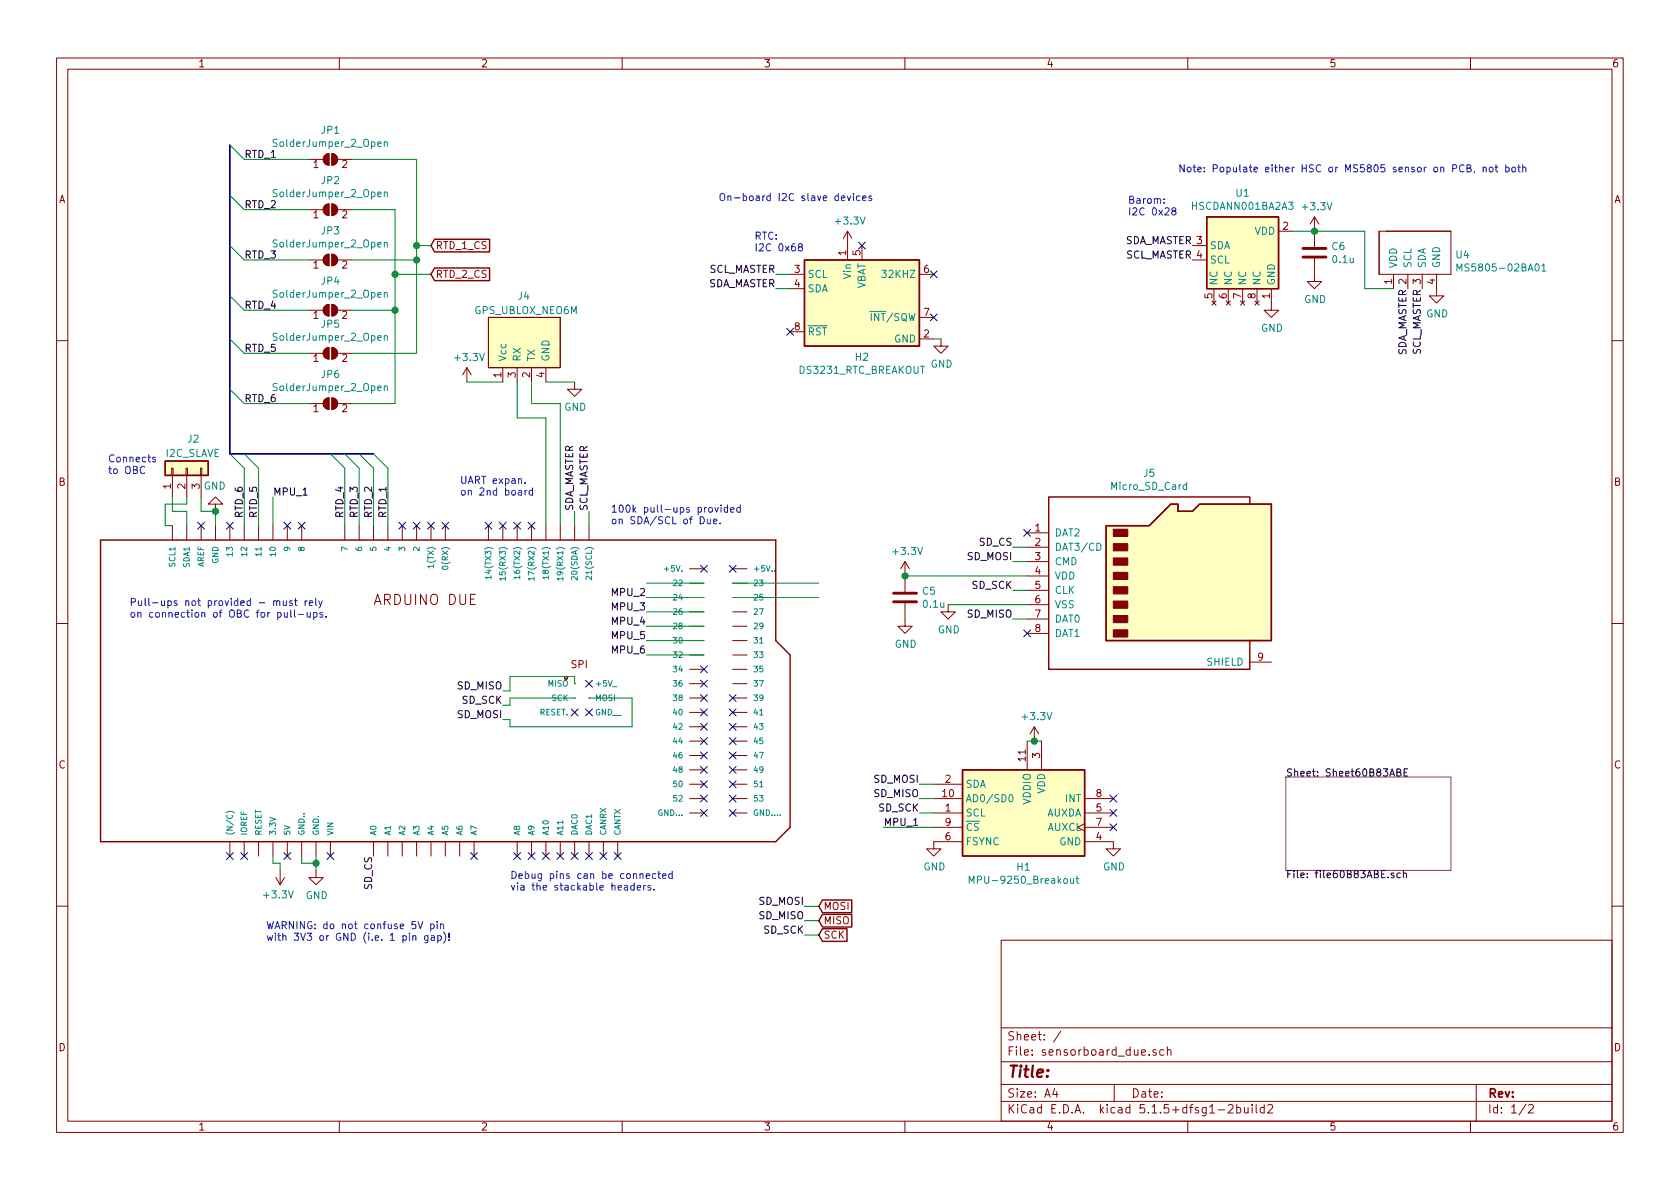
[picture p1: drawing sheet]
<svg xmlns="http://www.w3.org/2000/svg" width="297mm" height="210mm" viewBox="0 0 297 210" stroke-linecap="round" stroke-linejoin="round" font-family="sans-serif">
<g fill="none" stroke="#840000" stroke-width=".18">
<path d="M10 10.3h277v189.9h-277zM12 12.2h273v186.1h-273zM60 10.3v1.9M110 10.3v1.9M160 10.3v1.9M210 10.3v1.9M260 10.3v1.9M54.6 28.2h2.5M54.6 37.1h2.5M57.4 27.5l.4-.3h.4v2a1.03 1.03 0 0 1-1-.6 1.03 1.03 0 0 1 .2-1.1zM57.4 36.4l.4-.3h.4v2a1.03 1.03 0 0 1-1-.6 1.03 1.03 0 0 1 .2-1.1zM58.7 27.2a1.02 1.02 0 0 1 1 1 1.02 1.02 0 0 1-1 1z"/>
<path d="M58.7 36.1a1.02 1.02 0 0 1 1 1 1.02 1.02 0 0 1-1 1zM59.7 28.2h2.5M59.7 37.1h2.5M232.4 38.3l-.8 1.3M232.4 38.3v5.4M232.4 38.3l.8 1.3M54.6 54.9h2.5M54.6 46h2.5M57.4 54.2l.4-.3 .4-.1v2.1a1.03 1.03 0 0 1-1-.6 1.03 1.03 0 0 1 .2-1.1zM57.4 45.3l.4-.3h.4v2a1.03 1.03 0 0 1-1-.6 1.03 1.03 0 0 1 .2-1.1zM58.7 53.8a1.02 1.02 0 0 1 1 1.1 1.02 1.02 0 0 1-1 1zM58.7 45a1.02 1.02 0 0 1 1 1 1.02 1.02 0 0 1-1 1z"/>
<path d="M59.7 54.9h2.5M59.7 46h2.5M86.4 56.1h12.7v8.9h-12.7zM139.7 48.5h2.5M139.7 51h2.5M139.7 58.7h2.5M149.9 40.9l-.8 1.3M149.9 40.9v5.1M149.9 40.9l.7 1.3M152.4 43.4v2.6M162.6 59.9h2.5M162.6 48.5h2.5"/>
<path d="M162.6 56.1h2.5M166.4 59.9v1.3h1.2l-1.2 1.3-1.3-1.3h1.3M210.8 46h2.6M210.8 43.4h2.6M214.2 53.2l.8 .8M214.6 51v2.6M215 53.2l-.8 .8M216.8 53.2l.8 .8M217.2 51v2.6M217.6 53.2l-.8 .8M219.3 53.2l.8 .8M219.7 51v2.6"/>
<path d="M220.1 53.2l-.8 .8M221.9 53.2l.7 .8M222.2 51v2.6M222.6 53.2l-.7 .8M224.8 51v3.9h1.3l-1.3 1.2-1.3-1.2h1.3M226.1 40.9h2.5M232.4 45.7v4.1h1.3l-1.3 1.2-1.3-1.2h1.3M243.8 40.9v7.6zM243.8 40.9h1.3zM243.8 48.5h12.7zM245.1 40.9h11.4zM246.4 48.5v2.5"/>
<path d="M248.9 48.5v2.5M251.5 48.5v2.5M254 48.5v3.8h1.3l-1.3 1.3-1.3-1.3h1.3M256.5 40.9v7.6zM10 60.2h2M54.6 71.4h2.5M54.6 62.5h2.5M57.4 70.7l.4-.3h.4v2a1.03 1.03 0 0 1-1-.6 1.03 1.03 0 0 1 .2-1.1zM57.4 61.8l.4-.3h.4v2a1.03 1.03 0 0 1-1-.6 1.03 1.03 0 0 1 .2-1.1zM58.7 70.4a1.02 1.02 0 0 1 1 1 1.02 1.02 0 0 1-1 1zM58.7 61.5a1.02 1.02 0 0 1 1 1 1.02 1.02 0 0 1-1 1zM59.7 71.4h2.5"/>
<path d="M59.7 62.5h2.5M82.5 65l-.7 1.3M82.5 65v2.6M82.5 65l.8 1.3M88.9 65v2.6M91.4 65v2.6M94 65v2.6M96.5 65v2.6M101.6 67.6v1.2h1.3l-1.3 1.3-1.3-1.3h1.3M285 60.2h2M30.4 82.8h.2v1.3h-.2zM30.5 84.1v3.8"/>
<path d="M30.5 93v2.5M32.9 82.8h.2v1.3h-.2zM33 84.1v3.8M33 93v2.5M35.4 82.8h.3v1.3h-.3zM35.6 84.1v3.8M35.6 93v2.5M38.1 89.1h1.3l-1.3-1.2-1.3 1.2h1.3v1.3M38.1 93v2.5M40.6 93v2.5M43.2 93v2.5M45.7 93v2.5"/>
<path d="M48.3 93v2.5M50.8 93v2.5M53.3 93v2.5M61 93v2.5M63.5 93v2.5M66 93v2.5M68.6 93v2.5M71.1 93v2.5M73.7 93v2.5M76.2 93v2.5M78.7 93v2.5M86.4 93v2.5"/>
<path d="M88.9 93v2.5M91.4 93v2.5M94 93v2.5M96.5 93v2.5M99.1 93v2.5M101.6 93v2.5M104.1 93v2.5M160 99.3v5.3M160 99.3l-.7 1.3M160 99.3l.8 1.3M181.6 94.2h3.8M181.6 96.8h3.8"/>
<path d="M181.6 99.3h3.8M10 110.3h2M121.9 103.1h2.6M121.9 105.7h2.6M121.9 108.2h2.6M121.9 110.7h2.6M121.9 113.3h2.6M121.9 115.8h2.6M121.9 118.4h2.6M121.9 100.6h2.6M129.5 103.1h2.6M129.5 105.7h2.6"/>
<path d="M129.5 108.2h2.6M129.5 110.7h2.6M129.5 113.3h2.6M129.5 115.8h2.6M129.5 118.4h2.6M129.5 100.6h2.6M160 106.7v4h1.3l-1.3 1.3-1.3-1.3h1.3M167.6 106.9v1.3h1.3l-1.3 1.3-1.2-1.3h1.2M181.6 101.8h3.8M181.6 104.4h3.8M181.6 106.9h3.8M181.6 109.5h3.8"/>
<path d="M181.6 112h3.8M221 117.1h3.8M285 110.3h2M101.6 120.9h.1M101.6 126h.1M101.6 123.4h.1M104.1 120.9h.1M104.1 126h.1M104.1 123.4h.1M121.9 120.9h2.6M121.9 123.4h2.6M121.9 126h2.6"/>
<path d="M121.9 128.5h2.6M121.9 131.1h2.6M121.9 133.6h2.6M121.9 136.1h2.6M121.9 138.7h2.6M129.5 120.9h2.6M129.5 123.4h2.6M129.5 126h2.6M129.5 128.5h2.6M129.5 131.1h2.6M129.5 133.6h2.6M129.5 136.1h2.6"/>
<path d="M129.5 138.7h2.6M165.1 138.7h5.1M181.6 131.1v5M182.9 128.5l-.8 1.3M182.9 128.5v2.6M182.9 128.5l.7 1.3M184.1 131.1v5M40.6 148.8v2.6M43.2 148.8v2.6M45.7 148.8v2.6M48.3 148.8v2.6M48.8 155.2l.7 1.3"/>
<path d="M49.5 153.9v2.6M50.3 155.2l-.8 1.3M50.8 148.8v2.6M53.3 148.8v2.6M55.9 153.9v1.3h1.2l-1.2 1.3-1.3-1.3h1.3M55.9 148.8v2.6M58.4 148.8v2.6M66 148.8v2.6M68.6 148.8v2.6M71.1 148.8v2.6M73.7 148.8v2.6M76.2 148.8v2.6"/>
<path d="M78.7 148.8v2.6M81.3 148.8v2.6M83.8 148.8v2.6M91.4 148.8v2.6M94 148.8v2.6M96.5 148.8v2.6M99.1 148.8v2.6M101.6 148.8v2.6M104.1 148.8v2.6M106.7 148.8v2.6M109.2 148.8v2.6M121.9 141.2h2.6"/>
<path d="M121.9 143.8h2.6M129.5 141.2h2.6M129.5 143.8h2.6M165.1 141.2h5.1M165.1 143.8h5.1M165.1 146.3h5.1M170.2 148.8h-5.1v1.3h1.3l-1.3 1.3-1.3-1.3h1.3M191.8 148.8h5v1.3h1.3l-1.3 1.3-1.2-1.3h1.2M191.8 145.7l-1.3 .6 1.3 .6M191.8 141.2h5M191.8 143.8h5M191.8 146.3h5"/>
<path d="M10 160.2h2M177 166.3h108v32h-108zM285 160.2h2M60 198.3v1.9M110 198.3v1.9M160 198.3v1.9M177 194.8h108M177 191.8h108M177 187.8h108M177 181.8h108M186.5 192.5l-.4 1h1M186.8 193v1"/>
<path d="M187.6 182.3l-1.3 2M197 191.8v3M203.2 186.5v.1M204.4 185.7l-.4-.1-.2 .2 .1 .2 .5 .2v.3h-.6M205.8 185.7l-.5-.1-.2 .3v.6l.2 .1 .5-.1M206.4 185.7l.2-.1 .4 .1v.9M206.4 185.1v1.5M210 198.3v1.9M215.4 196.3h1.1M217.2 195.5l.2-.2h.4l.2 .5-.9 1h.9M218.7 195.9l.4-.1 .3 .3-.1 .6h-.6M218.7 195.3v1.5"/>
<path d="M220 195.8l.1 .9 .3 .1 .3-.1M220.7 195.8v1M221.4 195.3v.2M221.4 195.8v1M222.1 195.3v1.3l.2 .2M223.5 195.9l-.4-.1-.3 .3 .1 .6 .2 .1 .4-.1M223.5 195.3v1.5M224.2 195.5l.2-.2h.3l.3 .5-.9 1h.9M260 198.3v1.9M261 191.8v6.5M269.8 195.2l-1.2 2M270.3 195.5l.2-.2h.3l.3 .5-.9 1h.9"/>
</g>
<path d="M227.3 137.4h29.2v16.5h-29.2z" fill="none" stroke="#840084" stroke-width=".18"/>
<path d="M247 136.6l.5-.1 .1-.2v-.2l-.6-.1v1.2h.5l.2-.2v-.2l-.3-.2M248.3 136.6h.4M248.9 136h-.6v1.2h.6M246.5 154.4h-.3l-.3 .2 .1 .1 .5 .2v.3h-.6M247.6 154.4h-.4l-.2 .2 .1 .6h.5M248.1 154.5l.2-.1h.3l.1 .8M248.1 153.9v1.3" fill="none" stroke="#000" stroke-width=".18"/>
<g fill="none" stroke="#840000" stroke-width=".25">
<path d="M213.4 38.3h12.7v12.7h-12.7zM76.8 47.4h9.8v2.2h-9.8l-.6-1.1zM76.8 42.3h9.8v2.2h-9.8l-.6-1.1zM142.2 46h20.4v15.2h-20.4zM17.8 95.5h119.4v17.8l2.5 2.5v30.5l-2.5 2.5h-119.4zM29.2 81.5h7.6v2.6h-7.6zM195.6 93h7.6l3.8-3.9h1.3v1.3h2.5l1.3-1.3h12.7v24.2h-29.2zM221 89.1v-1.2h-35.6v30.5h35.6v-5.1M170.2 136.1h21.6v15.3h-21.6zM145.4 159.2h5.2v2.2h-5.2l-.6-1.1zM145.4 164.2h4.4v2.3h-4.4l-.6-1.2zM145.4 161.7h5.2v2.2h-5.2l-.6-1.1z"/>
<circle cx="100.1" cy="119.9" r=".25"/>
</g>
<g fill="none" stroke="#008484" stroke-width=".18">
<path d="M67.9 25.2l.2-.1h.3l.1 .8M67.9 34.1l.2-.1h.3l.1 .8M67.9 25.1v.8M67.9 34v.8M67.9 59.5l.2-.1h.3l.1 .8M67.9 51.9l.2-.2 .3 .1 .1 .8M67.9 43l.2-.2 .3 .1 .1 .8M67.9 42.8v.9M67.9 51.7v.9M67.9 59.4v.8M153.7 55.1h.7M257.6 47.9v-1.2l.4 .9 .5-.9v1.2"/>
<path d="M272.6 47l.4-.3v1.2M272.6 47.9h.7M67.9 68.4l.2-.2 .3 .1 .1 .8M67.9 68.2v.9M76.7 99.9v.6M193.9 96.1a.64 .64 0 0 1 .8 .6 .64 .64 0 0 1-.8 .6zM209.8 85.8l-.4-.1-.2 .2 .1 .6h.5M209.8 85.3v1.3M76.7 100.1h-1.1l.3 .4M78.3 100.2a.56 .56 0 0 1 .9 .3 .59 .59 0 0 1-1-.2zM86.8 102.1h-1l.3 .3M86.8 101.8v.6"/>
<path d="M89.4 102.3h-1.1l.3 .3M89.4 102.1v.5M91.9 102.1h-1l.3 .3M91.9 101.8v.6M94.4 102.3h-1l.3 .3M94.4 102.1v.5M97 102.1h-1l.2 .3M97 101.8v.6M99.5 102.3h-1l.3 .3M99.5 102.1v.5M102.1 101.9v.7l-.8-.7-.3 .3 .1 .3M104.6 101.9v.6l-.7-.6-.3 .2 .1 .4"/>
<path d="M117.5 100.6h.8M134.3 113.7h.6M137 100.9v.1M108.3 121.4h.8M134.3 126.4h.6M134.3 139.1h.6M39.9 143.8a1.2 1.2 0 0 1 1.6 0M171.4 156.2v-1.3l.4 .9 .4-.9v1.3M178.5 140.6l.2-.1a.67 .67 0 0 1 .4 .6 .67 .67 0 0 1-.4 .7l-.2-.1-.1-.4zM189.3 155.4v.8h.3l.2-.1M189.8 155.4v.8M190.2 155.4h.5"/>
<path d="M190.4 154.9v1.1l.3 .2"/>
</g>
<g fill="#ffffc2" stroke="#ffffc2" stroke-width=".18">
<path d="M86.4 56.1h12.7v8.9h-12.7z"/>
<path d="M29.2 81.5h7.6v2.6h-7.6z"/>
<path d="M170.2 136.1h21.6v15.3h-21.6z"/>
<path d="M195.6 93h7.6l3.8-3.9h1.3v1.3h2.5l1.3-1.3h12.7v24.2h-29.2z"/>
<path d="M243.8 40.9v7.6z"/>
<path d="M245.1 40.9h11.4z"/>
<path d="M142.2 46h20.4v15.2h-20.4z"/>
<path d="M213.4 38.3h12.7v12.7h-12.7z"/>
</g>
<g fill="#840000" stroke="#840000" stroke-width=".18">
<path d="M57.4 70.7l.4-.3h.4v2a1.03 1.03 0 0 1-1-.6 1.03 1.03 0 0 1 .2-1.1z"/>
<path d="M58.7 70.4a1.02 1.02 0 0 1 1 1 1.02 1.02 0 0 1-1 1z"/>
<path d="M57.4 61.8l.4-.3h.4v2a1.03 1.03 0 0 1-1-.6 1.03 1.03 0 0 1 .2-1.1z"/>
<path d="M58.7 61.5a1.02 1.02 0 0 1 1 1 1.02 1.02 0 0 1-1 1z"/>
<path d="M57.4 54.2l.4-.3 .4-.1v2.1a1.03 1.03 0 0 1-1-.6 1.03 1.03 0 0 1 .2-1.1z"/>
<path d="M58.7 53.8a1.02 1.02 0 0 1 1 1.1 1.02 1.02 0 0 1-1 1z"/>
<path d="M57.4 45.3l.4-.3h.4v2a1.03 1.03 0 0 1-1-.6 1.03 1.03 0 0 1 .2-1.1z"/>
<path d="M58.7 45a1.02 1.02 0 0 1 1 1 1.02 1.02 0 0 1-1 1z"/>
<path d="M57.4 27.5l.4-.3h.4v2a1.03 1.03 0 0 1-1-.6 1.03 1.03 0 0 1 .2-1.1z"/>
<path d="M58.7 27.2a1.02 1.02 0 0 1 1 1 1.02 1.02 0 0 1-1 1z"/>
<path d="M57.4 36.4l.4-.3h.4v2a1.03 1.03 0 0 1-1-.6 1.03 1.03 0 0 1 .2-1.1z"/>
<path d="M58.7 36.1a1.02 1.02 0 0 1 1 1 1.02 1.02 0 0 1-1 1z"/>
<path d="M196.8 111.4h2.6v1.2h-2.6z"/>
<path d="M196.8 108.8h2.6v1.3h-2.6z"/>
<path d="M196.8 106.3h2.6v1.3h-2.6z"/>
<path d="M196.8 103.8h2.6v1.2h-2.6z"/>
<path d="M196.8 101.2h2.6v1.3h-2.6z"/>
<path d="M196.8 98.7h2.6v1.2h-2.6z"/>
<path d="M196.8 96.1h2.6v1.3h-2.6z"/>
<path d="M196.8 93.6h2.6v1.3h-2.6z"/>
</g>
<path d="M230.4 45.5h4M230.4 43.9h4M158 106.4h4.1M158 104.9h4.1" fill="none" stroke="#840000" stroke-width=".51"/>
<path d="M40.6 25.6v54.7h25.4" fill="none" stroke="#000084" stroke-width=".3"/>
<g fill="none" stroke="#008400" stroke-width=".18">
<path d="M40.6 25.6l2.6 2.6h11.4M40.6 34.5l2.6 2.6h11.4M62.2 28.2h11.5v34.3h-11.5M62.2 37.1h7.6v34.3h-7.6M40.6 43.4l2.6 2.6h11.4M40.6 59.9l2.6 2.6h11.4M40.6 52.3l2.6 2.6h11.4M62.2 46h11.5M62.2 54.9h7.6M69.8 48.5h6.4M73.7 43.4h2.5M137.2 48.5h2.5"/>
<path d="M137.2 51h2.5M165.1 59.9h1.3M228.6 40.9h12.7v10.1h5.1M40.6 68.8l2.6 2.6h11.4M82.5 67.6h6.4M91.4 67.6v6.3h5.1v19.1M94 67.6v3.8h5.1v21.6M96.5 67.6h5.1M30.5 87.9v2.5h2.5v2.6M33 87.9v1.2h-3.8v3.9h1.3M35.6 87.9v2.5h2.5v2.6M40.6 80.3l2.6 2.5v10.2"/>
<path d="M43.2 80.3l2.5 2.5v10.2M48.3 87.9v5.1M58.4 80.3l2.6 2.5v10.2M61 80.3l2.5 2.5v10.2M63.5 80.3l2.5 2.5v10.2M66 80.3l2.6 2.5v10.2M101.6 90.4v2.6M104.1 90.4v2.6M179.1 96.8h2.5M179.1 99.3h2.5M114.3 105.7h10.2M114.3 103.1h10.2"/>
<path d="M114.3 108.2h10.2M114.3 110.7h10.2M114.3 113.3h10.2M114.3 115.8h10.2M129.5 105.7h15.3M129.5 103.1h15.3M160 101.8h21.6M167.6 106.9h14M179.1 109.5h2.5M179.1 104.4h2.5M101.6 123.4h-11.4v1.3h-1.3M101.6 120.9v-1.3h-11.4v2.6h-1.3"/>
<path d="M104.1 123.4h7.7v5.1h-21.6v-1.3h-1.3M162.6 138.7h2.5M181.6 131.1h2.5M48.3 151.4v1.2h1.2v1.3M53.3 151.4v1.2h2.6M55.9 151.4v2.5M156.2 146.3h8.9M162.6 141.2h2.5M162.6 143.8h2.5M142.2 165.3h2.6M142.2 160.3h2.6M142.2 162.8h2.6"/>
</g>
<g fill="none" stroke="#0000c2" stroke-width=".18">
<path d="M149.8 34.6l.3 .9 .3-.9M150.9 34.2v.1M150.9 34.6v.9M152 34.7l-.3-.1-.3 .3 .2 .5h.4M152.5 35l.6-.1v-.2l-.4-.1-.2 .2 .1 .6h.5M154.1 34.7l-.3-.1-.2 .2 .1 .2 .4 .1v.3h-.5M205.8 35.8v.2M205.8 35.2v.1M207.4 37.3l-.2-.3 .2-.3h.3l.2 .3-.1 .2-.5 .2-.1 .1v.3l.2 .2h.4l.1-.2v-.3l-.2-.2M258.9 29.3a.51 .51 0 0 0-.7 0 .51 .51 0 0 0-.1 .6 .46 .46 0 0 0 .2 .5 .46 .46 0 0 0 .6-.1M259.4 29.7h.5l.1-.2v-.2l-.6-.2v1.3h.5l.2-.2v-.2l-.3-.3M260.7 30.3l-.1 .3"/>
<path d="M262.2 29.7l.2-.1h.3l.1 .8M262.2 29.6v.8M263.4 29.7l.2-.1 .3 .1 .1 .5-.1 .1-.3 .1-.2-.1zM264.3 29.6h.5M264.5 29.1v1.1l.3 .2M266.2 29.6h.4l.2 .2-.1 .5h-.5M266.2 29.1v1.3M267.4 29.7l.1-.1 .4 .1 .1 .5-.2 .1-.3 .1-.1-.1zM268.3 29.6h.5M268.5 29.1v1.1l.3 .2M269.2 29.7l.2-.1h.3l.1 .8M269.2 29.1v1.3"/>
<path d="M141.4 43.7l-.3-.3 .3-.3h.2l.3 .3-.1 .1-.5 .2-.2 .2v.2l.3 .3 .4-.1 .1-.2v-.2l-.3-.2M25.6 82.6a.6 .6 0 0 0-.8 .4 .6 .6 0 0 0 .5 .7l.3-.1M27.5 80.9l-.3-.1-.2 .2v.2l.5 .1v.3h-.5M91.7 86.8h.5v.7M92.2 87l-.4 .1-.2 .1 .2 .3h.4M92.8 85.4v.1M92.8 86.7v.8M93.2 86.7l-.4 .2M94.2 86.8l-.4-.1-.3 .2 .2 .6h.5M94.2 86.3v1.2M125.1 91.8v.8h.3l.2-.1M125.6 91.8v.8"/>
<path d="M126.2 92.2l.6-.1-.1-.3h-.4l-.1 .2v.6h.5M126.4 89.7l.3 .9 .3-.9M127.3 92.5v.1M127.5 89.3v.1M127.5 89.7v.9M128.6 89.8l-.3-.1-.3 .3 .1 .5h.5M128.6 89.3v1.3M129.2 90.1l.6-.1-.1-.2-.3-.1-.2 .2v.6h.5M130.9 89.8l-.4-.1-.2 .3 .1 .5h.5M130.9 89.3v1.3M48.4 106.4l.2-.2 .3 .1v.8M48.9 106.4l.2-.2 .3 .1 .1 .8"/>
<path d="M50.1 106.2v.8l.3 .1 .2-.1M50.3 108.3v.8h.3l.2-.1M50.6 106.2v.9M50.8 108.3v.8M51.4 107.9v1.1l.2 .1M51.6 106.3l-.2-.1-.2 .2v.2l.4 .1v.3h-.4M52.1 107.9v1.1l.1 .1M52.1 106.2h.5M52.2 105.8v1.1l.4 .2M52.7 108.7h1M53.9 106.2v.9M54.3 106.2l-.4 .3"/>
<path d="M54.3 108.3l.1 .8h.3l.2-.1M54.7 106.6l.6-.1-.1-.2-.3-.1-.2 .2v.6h.5M54.9 108.3v.8M55.4 108.4l.4-.1 .3 .2-.2 .6h-.5M55.4 108.3v1.3M55.8 105.8v1.1l.2 .2M56.4 106.2l.3 .9M57 106.2l-.5 1.2-.1 .1M57 108.4l-.3-.1-.2 .2 .1 .2 .4 .1v.3h-.5M57.6 109v.1M112.1 156.6h-.3l-.3 .2 .1 .5h.5M112.1 156.1v1.3"/>
<path d="M112.7 157l.6-.1-.1-.3h-.3l-.2 .1v.6h.5M113.8 156.6v.8M114.2 156.6l-.4 .2M114.2 154.9l.7-.1-.1-.2-.4-.1-.2 .2 .1 .6h.5M115 156.6h-.3l-.1 .1v.2l.4 .1v.3h-.4M115.6 157.3v.1M115.9 154.6l-.3-.1-.3 .2 .1 .6h.5M116.3 154.5h.5M116.5 154.1v1.1l.3 .1M117.1 154.9l.7-.1-.1-.2-.4-.1-.2 .2 .1 .6h.5M118.8 154.6l-.3-.1-.3 .2 .2 .6h.4M118.8 154.1v1.2"/>
<path d="M73 165.6l.2-.2 .3 .1v.8M73.9 163l.4 1.2 .5-1.2M75.7 165.4v1.1l-.3 .2-.3-.1M75.7 165.5l-.4-.1-.2 .3 .1 .5h.5M76.1 163.4h.4l.3 .2-.2 .6h-.5M76.1 163.4v1.3M76.3 165.5h.5v.8M76.8 165.8h-.4l-.2 .2 .2 .3 .4-.1M77.3 163v.1M77.3 163.4v.8M77.4 165.5l.4-.1 .2 .3-.1 .5h-.5M77.4 165.4v1.3"/>
<path d="M77.9 163.5l.2-.1h.3v.8M77.9 163.4v.8M78.4 164.8a1.4 1.4 0 0 1 0 2M79.4 166.2v.1M79.4 165v.8"/>
</g>
<g fill="#008400" stroke="#008400" stroke-width=".25">
<circle cx="55.9" cy="152.6" r=".51"/>
<circle cx="182.9" cy="131.1" r=".51"/>
<circle cx="69.9" cy="48.5" r=".51"/>
<circle cx="69.9" cy="54.9" r=".51"/>
<circle cx="232.4" cy="40.9" r=".51"/>
<circle cx="73.7" cy="46" r=".51"/>
<circle cx="73.7" cy="43.4" r=".51"/>
<circle cx="38.1" cy="90.4" r=".51"/>
<circle cx="160" cy="101.8" r=".51"/>
</g>
<g fill="none" stroke="#000084" stroke-width=".18">
<path d="M139.1 58.1l1.2 1.2M140.3 58.1l-1.2 1.2M151.8 42.8l1.2 1.2M153 42.8l-1.2 1.2M164.5 55.5l1.2 1.2M164.5 47.9l1.2 1.2M165.7 55.5l-1.2 1.2M165.7 47.9l-1.2 1.2M35 92.3l1.2 1.3M36.2 92.3l-1.2 1.3M40 92.3l1.2 1.3M41.2 92.3l-1.2 1.3"/>
<path d="M50.2 92.3l1.2 1.3M51.4 92.3l-1.2 1.3M52.7 92.3l1.2 1.3M53.9 92.3l-1.2 1.3M70.5 92.3l1.2 1.3M71.7 92.3l-1.2 1.3M73.1 92.3l1.2 1.3M74.3 92.3l-1.2 1.3M75.6 92.3l1.2 1.3M76.8 92.3l-1.2 1.3M78.1 92.3l1.2 1.3M79.3 92.3l-1.2 1.3"/>
<path d="M85.8 92.3l1.2 1.3M87 92.3l-1.2 1.3M88.3 92.3l1.2 1.3M89.5 92.3l-1.2 1.3M90.8 92.3l1.2 1.3M92 92.3l-1.2 1.3M93.4 92.3l1.2 1.3M94.6 92.3l-1.2 1.3M123.9 100l1.2 1.2M125.1 100l-1.2 1.2M128.9 100l1.2 1.2M130.1 100l-1.2 1.2"/>
<path d="M181 93.6l1.2 1.2M182.2 93.6l-1.2 1.2M123.9 117.7l1.2 1.3M125.1 117.7l-1.2 1.3M181 111.4l1.2 1.2M182.2 111.4l-1.2 1.2M101 125.4l1.2 1.2M102.2 125.4l-1.2 1.2M103.5 125.4l1.2 1.2M103.5 120.3l1.2 1.2M104.7 125.4l-1.2 1.2M104.7 120.3l-1.2 1.2"/>
<path d="M123.9 133l1.2 1.2M123.9 135.5l1.2 1.2M123.9 125.4l1.2 1.2M123.9 122.8l1.2 1.2M123.9 120.3l1.2 1.2M123.9 127.9l1.2 1.2M123.9 130.4l1.2 1.3M123.9 138.1l1.2 1.2M125.1 127.9l-1.2 1.2M125.1 125.4l-1.2 1.2M125.1 120.3l-1.2 1.2M125.1 133l-1.2 1.2"/>
<path d="M125.1 135.5l-1.2 1.2M125.1 122.8l-1.2 1.2M125.1 130.4l-1.2 1.3M125.1 138.1l-1.2 1.2M128.9 138.1l1.2 1.2M128.9 130.4l1.2 1.3M128.9 127.9l1.2 1.2M128.9 125.4l1.2 1.2M128.9 122.8l1.2 1.2M128.9 133l1.2 1.2M128.9 135.5l1.2 1.2M130.1 122.8l-1.2 1.2"/>
<path d="M130.1 138.1l-1.2 1.2M130.1 127.9l-1.2 1.2M130.1 130.4l-1.2 1.3M130.1 135.5l-1.2 1.2M130.1 125.4l-1.2 1.2M130.1 133l-1.2 1.2M40 150.8l1.2 1.2M41.2 150.8l-1.2 1.2M42.6 150.8l1.2 1.2M43.8 150.8l-1.2 1.2M50.2 150.8l1.2 1.2M51.4 150.8l-1.2 1.2"/>
<path d="M57.8 150.8l1.2 1.2M59 150.8l-1.2 1.2M83.2 150.8l1.2 1.2M84.4 150.8l-1.2 1.2M90.8 150.8l1.2 1.2M92 150.8l-1.2 1.2M93.4 150.8l1.2 1.2M94.6 150.8l-1.2 1.2M95.9 150.8l1.2 1.2M97.1 150.8l-1.2 1.2M98.5 150.8l1.2 1.2M99.7 150.8l-1.2 1.2"/>
<path d="M101 150.8l1.2 1.2M102.2 150.8l-1.2 1.2M103.5 150.8l1.2 1.2M104.7 150.8l-1.2 1.2M106.1 150.8l1.2 1.2M107.3 150.8l-1.2 1.2M108.6 150.8l1.2 1.2M109.8 150.8l-1.2 1.2M123.9 140.6l1.2 1.2M123.9 143.1l1.2 1.3M125.1 143.1l-1.2 1.3M125.1 140.6l-1.2 1.2"/>
<path d="M128.9 140.6l1.2 1.2M128.9 143.1l1.2 1.3M130.1 140.6l-1.2 1.2M130.1 143.1l-1.2 1.3M196.2 143.1l1.3 1.3M196.2 145.7l1.3 1.2M196.2 140.6l1.3 1.2M197.5 143.1l-1.3 1.3M197.5 145.7l-1.3 1.2M197.5 140.6l-1.3 1.2"/>
</g>
<text font-size="2.8" fill="#840000" x="178" y="190.5">Title:</text>
<text font-size="2.5" fill="#840000" x="66.3" y="107">ARDUINO DUE</text>
<g font-size="2.1" fill="#840000">
<text x="178" y="184">Sheet: /</text>
<text x="178" y="186.7">File: sensorboard_due.sch</text>
<text x="178" y="196.9">KiCad E.D.A. kicad 5.1.5+dfsg1-2build2</text>
<text x="178" y="194.1">Size: A4</text>
<text x="200" y="194.1">Date:</text>
<text x="263" y="194.1">Rev:</text>
<text x="263" y="196.9">Id: 1/2</text>
</g>
<g font-size="1.8" fill="#840000">
<text x="35" y="11.9">1</text>
<text x="85" y="11.9">2</text>
<text x="135" y="11.9">3</text>
<text x="185" y="11.9">4</text>
<text x="235" y="11.9">5</text>
<text x="285" y="11.9">6</text>
<text x="55.4" y="29.7">1</text>
<text x="60.5" y="29.7">2</text>
<text x="10.4" y="35.9">A</text>
<text x="285.4" y="35.9">A</text>
<text x="55.4" y="38.6">1</text>
<text x="60.5" y="38.6">2</text>
<text x="226.8" y="40.6">2</text>
<text x="55.4" y="47.5">1</text>
<text x="60.5" y="47.5">2</text>
<text x="77" y="44.1">RTD_1_CS</text>
<text x="149.6" y="45.2" transform="rotate(-90 149.6 45.2)">1</text>
<text x="152.1" y="45.2" transform="rotate(-90 152.1 45.2)">5</text>
<text x="77" y="49.1">RTD_2_CS</text>
<text x="140.5" y="48.3">3</text>
<text x="140.5" y="50.8">4</text>
<text x="163.3" y="48.3">6</text>
<text x="214.4" y="52.8" transform="rotate(-90 214.4 52.8)">5</text>
<text x="216.9" y="52.8" transform="rotate(-90 216.9 52.8)">6</text>
<text x="219.5" y="52.8" transform="rotate(-90 219.5 52.8)">7</text>
<text x="222" y="52.8" transform="rotate(-90 222 52.8)">8</text>
<text x="224.5" y="52.8" transform="rotate(-90 224.5 52.8)">1</text>
<text x="246.1" y="50.3" transform="rotate(-90 246.1 50.3)">1</text>
<text x="253.7" y="50.3" transform="rotate(-90 253.7 50.3)">4</text>
<text x="55.4" y="56.4">1</text>
<text x="60.5" y="56.4">2</text>
<text x="140.5" y="58.4">8</text>
<text x="163.3" y="59.7">2</text>
<text x="163.3" y="55.9">7</text>
<text x="55.4" y="64">1</text>
<text x="60.5" y="64">2</text>
<text x="88.6" y="66.8" transform="rotate(-90 88.6 66.8)">1</text>
<text x="91.2" y="66.8" transform="rotate(-90 91.2 66.8)">3</text>
<text x="93.7" y="66.8" transform="rotate(-90 93.7 66.8)">2</text>
<text x="96.3" y="66.8" transform="rotate(-90 96.3 66.8)">4</text>
<text x="55.4" y="72.9">1</text>
<text x="60.5" y="72.9">2</text>
<text x="10.4" y="85.9">B</text>
<text x="30.2" y="86.5" transform="rotate(-90 30.2 86.5)">1</text>
<text x="32.8" y="86.5" transform="rotate(-90 32.8 86.5)">2</text>
<text x="35.3" y="86.5" transform="rotate(-90 35.3 86.5)">3</text>
<text x="285.4" y="85.9">B</text>
<text x="183" y="94">1</text>
<text x="183" y="96.5">2</text>
<text x="183" y="99.1">3</text>
<text x="183" y="101.6">4</text>
<text x="183" y="104.1">5</text>
<text x="183" y="106.7">6</text>
<text x="183" y="109.2">7</text>
<text x="183" y="111.8">8</text>
<text x="101" y="118.2">SPI</text>
<text x="222.4" y="116.8">9</text>
<text x="10.4" y="135.9">C</text>
<text x="181.4" y="134.6" transform="rotate(-90 181.4 134.6)">11</text>
<text x="183.9" y="134.1" transform="rotate(-90 183.9 134.1)">3</text>
<text x="285.4" y="135.9">C</text>
<text x="166.7" y="141">10</text>
<text x="167.2" y="143.5">1</text>
<text x="167.2" y="138.4">2</text>
<text x="193.8" y="143.5">5</text>
<text x="193.8" y="141">8</text>
<text x="167.2" y="148.6">6</text>
<text x="167.2" y="146">9</text>
<text x="193.8" y="148.6">4</text>
<text x="193.8" y="146">7</text>
<text x="145.6" y="160.9">MOSI</text>
<text x="145.6" y="166">SCK</text>
<text x="145.6" y="163.4">MISO</text>
<text x="10.4" y="185.9">D</text>
<text x="285.4" y="185.9">D</text>
<text x="35" y="199.9">1</text>
<text x="85" y="199.9">2</text>
<text x="135" y="199.9">3</text>
<text x="185" y="199.9">4</text>
<text x="235" y="199.9">5</text>
<text x="285" y="199.9">6</text>
</g>
<g font-size="1.8" fill="#008484">
<text x="56.8" y="23.7">JP1</text>
<text x="48.7" y="26">SolderJumper_2_Open</text>
<text x="48.7" y="34.9">SolderJumper_2_Open</text>
<text x="56.8" y="32.6">JP2</text>
<text x="218.6" y="34.8">U1</text>
<text x="56.8" y="41.4">JP3</text>
<text x="147.9" y="39.7">+3.3V</text>
<text x="210.9" y="37.1">HSCDANN001BA2A3</text>
<text x="221.8" y="41.5">VDD</text>
<text x="230.5" y="37.2">+3.3V</text>
<text x="48.7" y="43.8">SolderJumper_2_Open</text>
<text x="213.9" y="44.1">SDA</text>
<text x="213.9" y="46.6">SCL</text>
<text x="235.5" y="44.2">C6</text>
<text x="235.7" y="46.5">0.1u</text>
<text x="247" y="47.5" transform="rotate(-90 247 47.5)">VDD</text>
<text x="249.6" y="47.5" transform="rotate(-90 249.6 47.5)">SCL</text>
<text x="252.1" y="47.5" transform="rotate(-90 252.1 47.5)">SDA</text>
<text x="254.6" y="47.5" transform="rotate(-90 254.6 47.5)">GND</text>
<text x="257.5" y="45.7">U4</text>
<text x="48.7" y="52.6">SolderJumper_2_Open</text>
<text x="56.8" y="50.3">JP4</text>
<text x="91.6" y="53">J4</text>
<text x="142.7" y="49.1">SCL</text>
<text x="142.7" y="51.7">SDA</text>
<text x="150.5" y="49.2" transform="rotate(-90 150.5 49.2)">Vin</text>
<text x="153" y="51.3" transform="rotate(-90 153 51.3)">VBAT</text>
<text x="156.4" y="49.1">32KHZ</text>
<text x="215.3" y="50.5" transform="rotate(-90 215.3 50.5)">NC</text>
<text x="217.8" y="50.5" transform="rotate(-90 217.8 50.5)">NC</text>
<text x="220.3" y="50.5" transform="rotate(-90 220.3 50.5)">NC</text>
<text x="222.9" y="50.5" transform="rotate(-90 222.9 50.5)">NC</text>
<text x="225.4" y="50.5" transform="rotate(-90 225.4 50.5)">GND</text>
<text x="230.6" y="53.6">GND</text>
<text x="258.6" y="48">MS5805-02BA01</text>
<text x="56.8" y="58">JP5</text>
<text x="83.9" y="55.5">GPS_UBLOX_NEO6M</text>
<text x="142.7" y="59.3">RST</text>
<text x="154.5" y="56.8">INT/SQW</text>
<text x="223" y="58.7">GND</text>
<text x="252.2" y="56.1">GND</text>
<text x="48.7" y="60.3">SolderJumper_2_Open</text>
<text x="80.6" y="63.8">+3.3V</text>
<text x="89.5" y="64" transform="rotate(-90 89.5 64)">Vcc</text>
<text x="92.1" y="64" transform="rotate(-90 92.1 64)">RX</text>
<text x="94.6" y="64" transform="rotate(-90 94.6 64)">TX</text>
<text x="97.2" y="64" transform="rotate(-90 97.2 64)">GND</text>
<text x="151.3" y="63.8">H2</text>
<text x="158.1" y="60.6">GND</text>
<text x="164.5" y="65">GND</text>
<text x="48.7" y="69.2">SolderJumper_2_Open</text>
<text x="56.8" y="66.8">JP6</text>
<text x="141.4" y="66.1">DS3231_RTC_BREAKOUT</text>
<text x="99.8" y="72.6">GND</text>
<text x="29.3" y="80.8">I2C_SLAVE</text>
<text x="33.2" y="78.3">J2</text>
<text x="36" y="86.6">GND</text>
<text x="196.6" y="86.6">Micro_SD_Card</text>
<text x="202.2" y="84.3">J5</text>
<text x="186.4" y="94.9">DAT2</text>
<text x="158.1" y="98.1">+3.3V</text>
<text x="186.4" y="97.4">DAT3/CD</text>
<text x="186.4" y="99.9">CMD</text>
<text x="163.1" y="105.2">C5</text>
<text x="163.3" y="107.5">0.1u</text>
<text x="186.4" y="102.5">VDD</text>
<text x="186.4" y="105">CLK</text>
<text x="186.4" y="107.6">VSS</text>
<text x="165.8" y="112">GND</text>
<text x="186.4" y="110.1">DAT0</text>
<text x="186.4" y="112.6">DAT1</text>
<text x="158.2" y="114.5">GND</text>
<text x="213.5" y="117.7">SHIELD</text>
<text x="180.9" y="127.3">+3.3V</text>
<text x="170.7" y="141.9">AD0/SD0</text>
<text x="170.7" y="139.3">SDA</text>
<text x="182.2" y="142.3" transform="rotate(-90 182.2 142.3)">VDDIO</text>
<text x="184.8" y="140.4" transform="rotate(-90 184.8 140.4)">VDD</text>
<text x="188.4" y="141.9">INT</text>
<text x="170.7" y="144.4">SCL</text>
<text x="170.7" y="149.5">FSYNC</text>
<text x="170.7" y="146.9">CS</text>
<text x="185" y="144.4">AUXDA</text>
<text x="185.2" y="146.9">AUXCL</text>
<text x="187.3" y="149.5">GND</text>
<text x="163.3" y="153.9">GND</text>
<text x="179.9" y="154">H1</text>
<text x="195" y="153.9">GND</text>
<text x="46.8" y="158.9">+3.3V</text>
<text x="54.1" y="159">GND</text>
<text x="172.4" y="156.3">MPU-9250_Breakout</text>
</g>
<g font-size="1.8">
<text x="43.2" y="27.9">RTD_1</text>
<text x="43.2" y="36.8">RTD_2</text>
<text x="43.2" y="45.7">RTD_3</text>
<text x="198.6" y="43.2">SDA_MASTER 3</text>
<text x="198.8" y="45.7">SCL_MASTER 4</text>
<text x="125" y="50.8">SDA_MASTER</text>
<text x="125.2" y="48.3">SCL_MASTER</text>
<text x="43.2" y="54.6">RTD_4</text>
<text x="43.2" y="62.2">RTD_5</text>
<text x="248.7" y="63.2" transform="rotate(-90 248.7 63.2)">SDA_MASTER 2</text>
<text x="251.2" y="63" transform="rotate(-90 251.2 63)">SCL_MASTER 3</text>
<text x="43.2" y="71.1">RTD_6</text>
<text x="48.3" y="87.6">MPU_1</text>
<text x="42.9" y="91.7" transform="rotate(-90 42.9 91.7)">RTD_6</text>
<text x="45.5" y="91.7" transform="rotate(-90 45.5 91.7)">RTD_5</text>
<text x="60.7" y="91.7" transform="rotate(-90 60.7 91.7)">RTD_4</text>
<text x="63.2" y="91.7" transform="rotate(-90 63.2 91.7)">RTD_3</text>
<text x="65.8" y="91.7" transform="rotate(-90 65.8 91.7)">RTD_2</text>
<text x="68.3" y="91.7" transform="rotate(-90 68.3 91.7)">RTD_1</text>
<text x="101.3" y="90.4" transform="rotate(-90 101.3 90.4)">SDA_MASTER</text>
<text x="103.9" y="90.4" transform="rotate(-90 103.9 90.4)">SCL_MASTER</text>
<text x="171.1" y="99.1">SD_MOSI</text>
<text x="173.2" y="96.5">SD_CS</text>
<text x="108.4" y="107.9">MPU_3</text>
<text x="108.4" y="105.4">MPU_2</text>
<text x="171.9" y="104.1">SD_SCK</text>
<text x="108.4" y="110.5">MPU_4</text>
<text x="108.4" y="113">MPU_5</text>
<text x="171.1" y="109.2">SD_MISO</text>
<text x="108.4" y="115.6">MPU_6</text>
<text x="80.9" y="121.9">SD_MISO</text>
<text x="81.7" y="124.5">SD_SCK</text>
<text x="80.9" y="127">SD_MOSI</text>
<text x="227.3" y="137.3">Sheet: Sheet60B83ABE</text>
<text x="154.6" y="138.4">SD_MOSI</text>
<text x="154.6" y="141">SD_MISO</text>
<text x="155.4" y="143.5">SD_SCK</text>
<text x="156.2" y="146">MPU_1</text>
<text x="227.3" y="155.3">File: file60B83ABE.sch</text>
<text x="65.8" y="157.3" transform="rotate(-90 65.8 157.3)">SD_CS</text>
<text x="134.3" y="160">SD_MOSI</text>
<text x="134.3" y="162.6">SD_MISO</text>
<text x="135.1" y="165.1">SD_SCK</text>
</g>
<g font-size="1.8" fill="#0000c2">
<text x="127" y="35.6">On-board I2C slave devices</text>
<text x="208.3" y="30.5">Note: Populate either HSC or MS5805 sensor on PCB, not both</text>
<text x="199.4" y="36">Barom:</text>
<text x="199.4" y="38.1">I2C 0x28</text>
<text x="133.3" y="42.4">RTC:</text>
<text x="133.3" y="44.4">I2C 0x68</text>
<text x="19" y="81.8">Connects</text>
<text x="19" y="83.8">to OBC</text>
<text x="81.3" y="85.6">UART expan.</text>
<text x="81.3" y="87.6">on 2nd board</text>
<text x="107.9" y="90.6">100k pull-ups provided</text>
<text x="107.9" y="92.7">on SDA/SCL of Due.</text>
<text x="22.9" y="107.2">Pull-ups not provided - must rely</text>
<text x="22.9" y="109.2">on connection of OBC for pull-ups.</text>
<text x="90.2" y="155.4">Debug pins can be connected</text>
<text x="90.2" y="157.5">via the stackable headers.</text>
<text x="47" y="164.3">WARNING: do not confuse 5V pin</text>
<text x="47" y="166.4">with 3V3 or GND (i.e. 1 pin gap)!</text>
</g>
<g font-size="1.4" fill="#008484">
<text x="31" y="100.1" transform="rotate(-90 31 100.1)">SCL1</text>
<text x="33.5" y="100.3" transform="rotate(-90 33.5 100.3)">SDA1</text>
<text x="36.1" y="100.4" transform="rotate(-90 36.1 100.4)">AREF</text>
<text x="38.6" y="99.7" transform="rotate(-90 38.6 99.7)">GND</text>
<text x="41.1" y="98.1" transform="rotate(-90 41.1 98.1)">13</text>
<text x="43.7" y="98.1" transform="rotate(-90 43.7 98.1)">12</text>
<text x="46.2" y="98.1" transform="rotate(-90 46.2 98.1)">11</text>
<text x="48.8" y="98.1" transform="rotate(-90 48.8 98.1)">10</text>
<text x="51.3" y="97.3" transform="rotate(-90 51.3 97.3)">9</text>
<text x="53.8" y="97.3" transform="rotate(-90 53.8 97.3)">8</text>
<text x="61.5" y="97.3" transform="rotate(-90 61.5 97.3)">7</text>
<text x="64" y="97.3" transform="rotate(-90 64 97.3)">6</text>
<text x="66.5" y="97.3" transform="rotate(-90 66.5 97.3)">5</text>
<text x="69.1" y="97.3" transform="rotate(-90 69.1 97.3)">4</text>
<text x="71.6" y="97.3" transform="rotate(-90 71.6 97.3)">3</text>
<text x="74.2" y="97.3" transform="rotate(-90 74.2 97.3)">2</text>
<text x="76.7" y="100" transform="rotate(-90 76.7 100)">1(TX)</text>
<text x="79.2" y="100.2" transform="rotate(-90 79.2 100.2)">0(RX)</text>
<text x="86.9" y="101.6" transform="rotate(-90 86.9 101.6)">14(TX3)</text>
<text x="89.4" y="101.8" transform="rotate(-90 89.4 101.8)">15(RX3)</text>
<text x="91.9" y="101.6" transform="rotate(-90 91.9 101.6)">16(TX2)</text>
<text x="94.5" y="101.8" transform="rotate(-90 94.5 101.8)">17(RX2)</text>
<text x="97" y="101.6" transform="rotate(-90 97 101.6)">18(TX1)</text>
<text x="99.6" y="101.8" transform="rotate(-90 99.6 101.8)">19(RX1)</text>
<text x="104.6" y="101.8" transform="rotate(-90 104.6 101.8)">21(SCL)</text>
<text x="118" y="101.1">+5V.</text>
<text x="133.1" y="101.1">+5V..</text>
<text x="102.1" y="102" transform="rotate(-90 102.1 102)">20(SDA)</text>
<text x="119.3" y="103.6">22</text>
<text x="119.3" y="106.2">24</text>
<text x="133.1" y="103.6">23</text>
<text x="133.1" y="106.2">25</text>
<text x="119.3" y="108.7">26</text>
<text x="119.3" y="111.2">28</text>
<text x="119.3" y="113.8">30</text>
<text x="133.1" y="108.7">27</text>
<text x="133.1" y="111.2">29</text>
<text x="133.1" y="113.8">31</text>
<text x="119.3" y="116.3">32</text>
<text x="119.3" y="118.9">34</text>
<text x="133.1" y="116.3">33</text>
<text x="133.1" y="118.9">35</text>
<text x="97" y="121.4">MISO</text>
<text x="97.6" y="123.9">SCK</text>
<text x="105.2" y="121.4">+5V_</text>
<text x="105.2" y="123.9">MOSI</text>
<text x="119.3" y="121.4">36</text>
<text x="119.3" y="123.9">38</text>
<text x="133.1" y="121.4">37</text>
<text x="133.1" y="123.9">39</text>
<text x="95.5" y="126.5">RESET.</text>
<text x="105.2" y="126.5">GND__</text>
<text x="119.3" y="126.5">40</text>
<text x="119.3" y="129">42</text>
<text x="119.3" y="131.6">44</text>
<text x="133.1" y="126.5">41</text>
<text x="133.1" y="129">43</text>
<text x="133.1" y="131.6">45</text>
<text x="119.3" y="134.1">46</text>
<text x="119.3" y="136.6">48</text>
<text x="133.1" y="134.1">47</text>
<text x="133.1" y="136.6">49</text>
<text x="119.3" y="139.2">50</text>
<text x="119.3" y="141.7">52</text>
<text x="133.1" y="139.2">51</text>
<text x="133.1" y="141.7">53</text>
<text x="41.1" y="147.8" transform="rotate(-90 41.1 147.8)">(N/C)</text>
<text x="43.7" y="147.8" transform="rotate(-90 43.7 147.8)">IOREF</text>
<text x="46.2" y="147.8" transform="rotate(-90 46.2 147.8)">RESET</text>
<text x="48.8" y="147.8" transform="rotate(-90 48.8 147.8)">3.3V</text>
<text x="51.3" y="147.8" transform="rotate(-90 51.3 147.8)">5V</text>
<text x="53.8" y="147.8" transform="rotate(-90 53.8 147.8)">GND..</text>
<text x="56.4" y="147.8" transform="rotate(-90 56.4 147.8)">GND.</text>
<text x="58.9" y="147.8" transform="rotate(-90 58.9 147.8)">VIN</text>
<text x="66.5" y="147.8" transform="rotate(-90 66.5 147.8)">A0</text>
<text x="69.1" y="147.8" transform="rotate(-90 69.1 147.8)">A1</text>
<text x="71.6" y="147.8" transform="rotate(-90 71.6 147.8)">A2</text>
<text x="74.2" y="147.8" transform="rotate(-90 74.2 147.8)">A3</text>
<text x="76.7" y="147.8" transform="rotate(-90 76.7 147.8)">A4</text>
<text x="79.2" y="147.8" transform="rotate(-90 79.2 147.8)">A5</text>
<text x="81.8" y="147.8" transform="rotate(-90 81.8 147.8)">A6</text>
<text x="84.3" y="147.8" transform="rotate(-90 84.3 147.8)">A7</text>
<text x="91.9" y="147.8" transform="rotate(-90 91.9 147.8)">A8</text>
<text x="94.5" y="147.8" transform="rotate(-90 94.5 147.8)">A9</text>
<text x="97" y="147.8" transform="rotate(-90 97 147.8)">A10</text>
<text x="99.6" y="147.8" transform="rotate(-90 99.6 147.8)">A11</text>
<text x="102.1" y="147.8" transform="rotate(-90 102.1 147.8)">DAC0</text>
<text x="104.6" y="147.8" transform="rotate(-90 104.6 147.8)">DAC1</text>
<text x="107.2" y="147.8" transform="rotate(-90 107.2 147.8)">CANRX</text>
<text x="109.7" y="147.8" transform="rotate(-90 109.7 147.8)">CANTX</text>
<text x="116.6" y="144.3">GND...</text>
<text x="133.1" y="144.3">GND....</text>
</g>
</svg>
